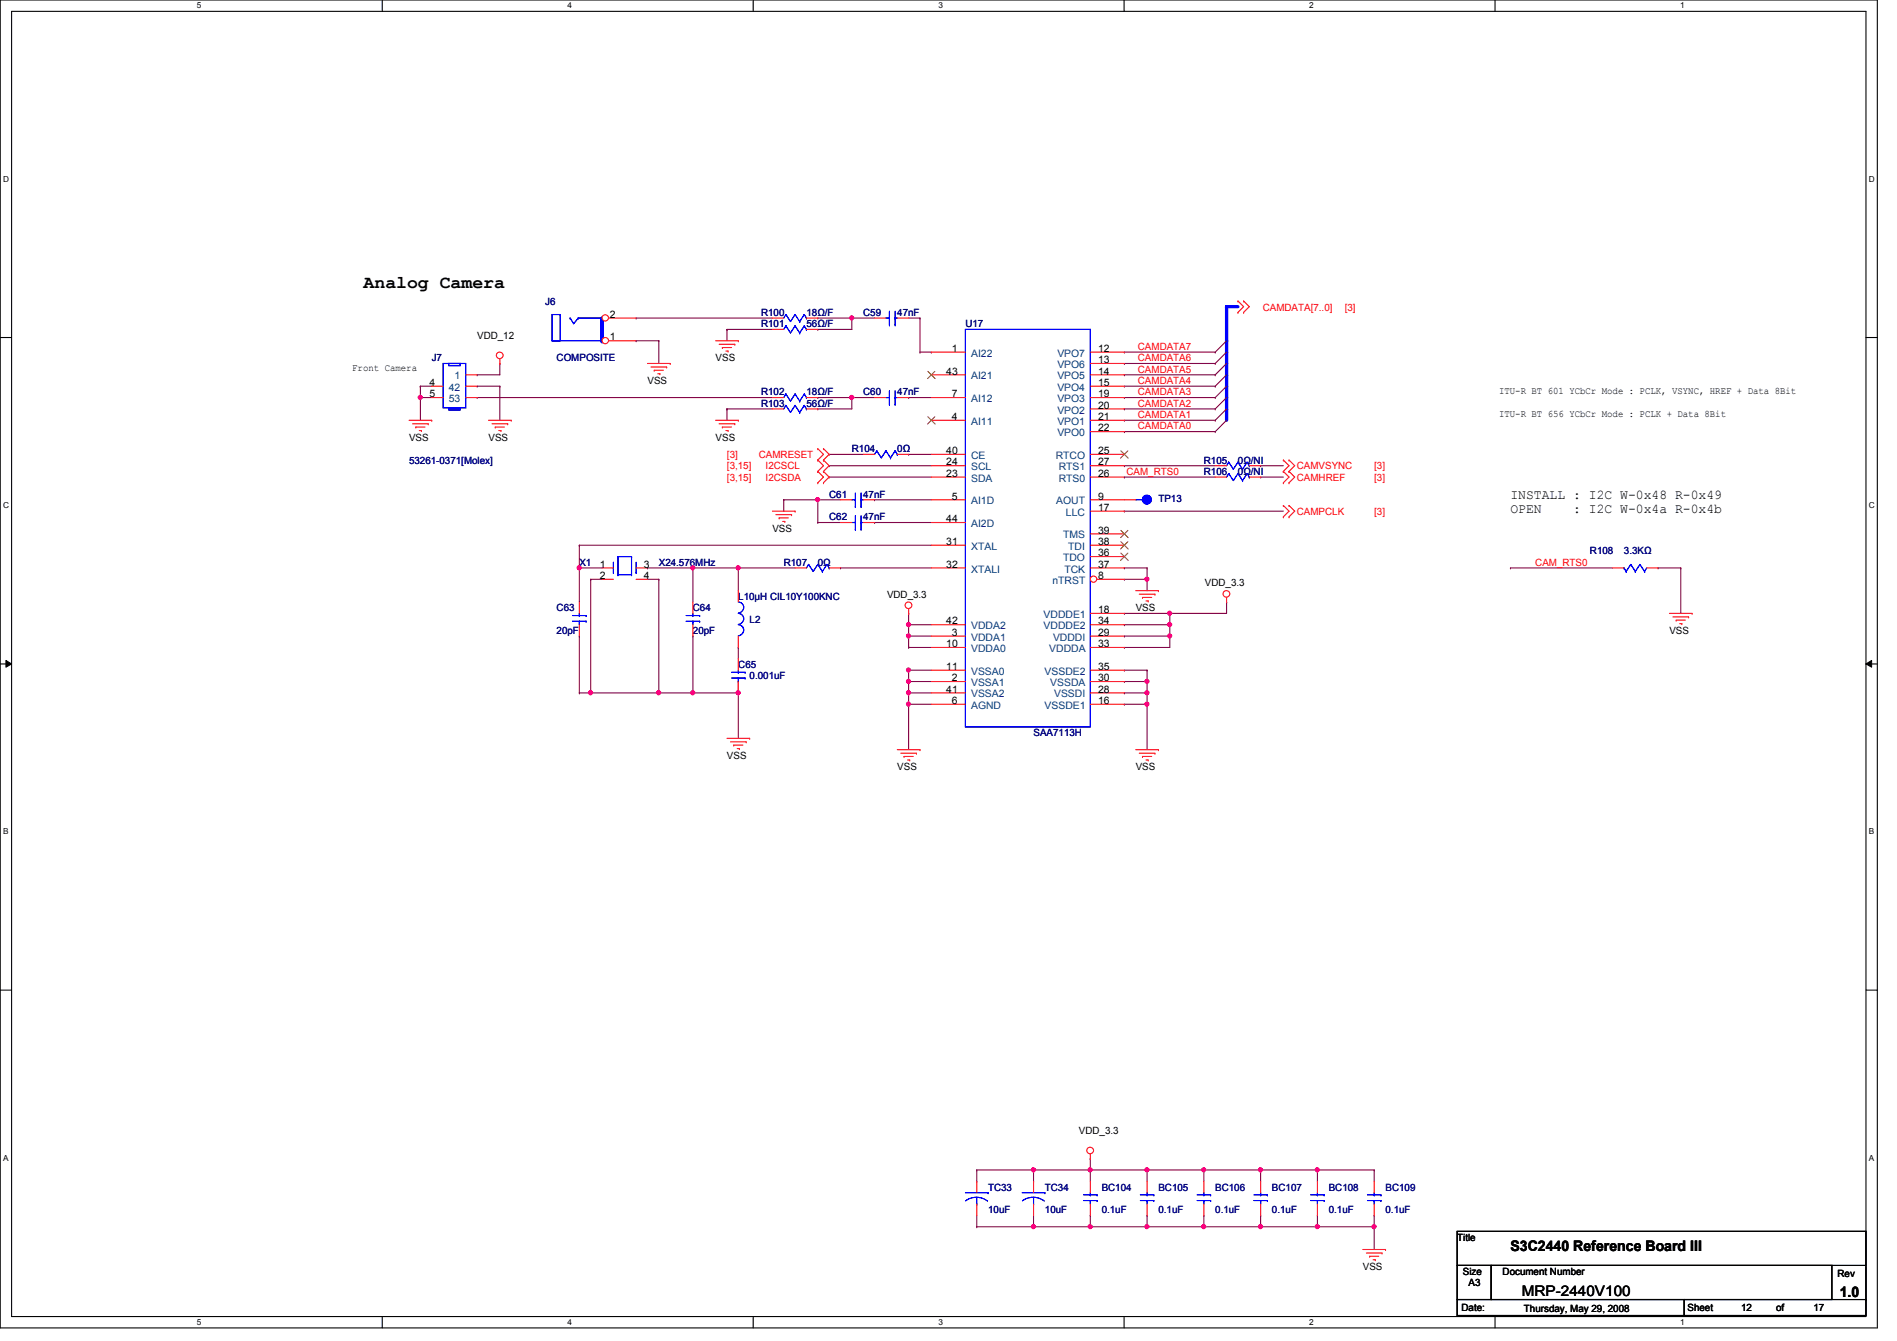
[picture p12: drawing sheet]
<svg xmlns="http://www.w3.org/2000/svg" width="297mm" height="210mm" viewBox="0 0 297 210" stroke-linecap="round" stroke-linejoin="round" font-family="sans-serif">
<path d="M0 0h294v207.9h-294zM1.8 1.8h290.4v204.3h-290.4z" fill="none" stroke="#000" stroke-width=".17"/>
<g fill="#fff">
<path d="M30.8 .2h.7v1.4h-.7z"/>
<path d="M30.8 206.2h.7v1.4h-.7z"/>
</g>
<path d="M59.9 0v1.8M59.9 206.1v1.8" fill="none" stroke="#000" stroke-width=".17"/>
<g fill="#fff">
<path d="M88.9 .2h.6v1.4h-.6z"/>
<path d="M88.9 206.2h.6v1.4h-.6z"/>
</g>
<path d="M117.9 0v1.8M117.9 206.1v1.8" fill="none" stroke="#000" stroke-width=".17"/>
<g fill="#fff">
<path d="M146.9 .2h.7v1.4h-.7z"/>
<path d="M146.9 206.2h.7v1.4h-.7z"/>
</g>
<path d="M176 0v1.8M176 206.1v1.8" fill="none" stroke="#000" stroke-width=".17"/>
<g fill="#fff">
<path d="M205 .2h.7v1.4h-.7z"/>
<path d="M205 206.2h.7v1.4h-.7z"/>
</g>
<path d="M234.1 0v1.8M234.1 206.1v1.8" fill="none" stroke="#000" stroke-width=".17"/>
<g fill="#fff">
<path d="M263.1 .2h.7v1.4h-.7z"/>
<path d="M263.1 206.2h.7v1.4h-.7z"/>
<path d="M.5 27.3h.9v1.4h-.9z"/>
<path d="M292.6 27.3h.9v1.4h-.9z"/>
<path d="M.5 78.4h.9v1.4h-.9z"/>
<path d="M292.6 78.4h.9v1.4h-.9z"/>
</g>
<path d="M0 52.8h1.8M292.2 52.8h1.8" fill="none" stroke="#000" stroke-width=".17"/>
<g fill="#fff">
<path d="M.5 129.5h.8v1.4h-.8z"/>
<path d="M292.6 129.5h.8v1.4h-.8z"/>
</g>
<path d="M0 103.9h1.8M292.2 103.9h1.8" fill="none" stroke="#000" stroke-width=".17"/>
<path d="M.9 103.4l.9 .5-.9 .5zM292.2 103.9l.9-.5v1z" fill="#000"/>
<path d="M.9 103.4l.9 .5-.9 .5zM292.2 103.9l.9-.5v1z" fill="none" stroke="#000" stroke-width=".16"/>
<g fill="#fff">
<path d="M.5 180.5h.8v1.4h-.8z"/>
<path d="M292.6 180.5h.8v1.4h-.8z"/>
</g>
<path d="M0 155h1.8M292.2 155h1.8" fill="none" stroke="#000" stroke-width=".17"/>
<path d="M170.7 181.4h.1M170.7 183.1h.1M170.7 181.4v1.7M170.7 183.1h8.9" fill="none" stroke="#800040" stroke-width=".17"/>
<circle cx="179.6" cy="183.1" r=".32" fill="#f0f"/>
<circle cx="179.6" cy="183.1" r=".32" fill="none" stroke="#f0f" stroke-width=".17"/>
<circle cx="170.7" cy="183.1" r=".32" fill="#f0f"/>
<circle cx="170.7" cy="183.1" r=".32" fill="none" stroke="#f0f" stroke-width=".17"/>
<path d="M170.7 183.1h.1M170.7 183.1v1.8M179.6 183.1h.1M179.6 183.1v1.8M188.5 183.1h.1M188.5 183.1h8.9" fill="none" stroke="#800040" stroke-width=".17"/>
<circle cx="188.5" cy="183.1" r=".32" fill="#f0f"/>
<circle cx="188.5" cy="183.1" r=".32" fill="none" stroke="#f0f" stroke-width=".17"/>
<path d="M188.5 183.1h.1M188.5 183.1v1.8M197.4 183.1h.1M197.4 183.1v1.8" fill="none" stroke="#800040" stroke-width=".17"/>
<circle cx="197.4" cy="183.1" r=".32" fill="#f0f"/>
<circle cx="197.4" cy="183.1" r=".32" fill="none" stroke="#f0f" stroke-width=".17"/>
<path d="M170.7 190.2h.1M170.7 192h.1M170.7 190.2v1.8M170.7 192h8.9M188.5 190.2h.1M188.5 192h.1M188.5 192h8.9M188.5 190.2v1.8" fill="none" stroke="#800040" stroke-width=".17"/>
<circle cx="197.4" cy="192" r=".32" fill="#f0f"/>
<circle cx="197.4" cy="192" r=".32" fill="none" stroke="#f0f" stroke-width=".17"/>
<circle cx="188.5" cy="192" r=".32" fill="#f0f"/>
<circle cx="188.5" cy="192" r=".32" fill="none" stroke="#f0f" stroke-width=".17"/>
<path d="M179.6 190.2h.1M179.6 190.2v1.8M206.3 183.1h.1M206.3 183.1h8.9M206.3 183.1v1.8" fill="none" stroke="#800040" stroke-width=".17"/>
<circle cx="206.3" cy="183.1" r=".32" fill="#f0f"/>
<circle cx="206.3" cy="183.1" r=".32" fill="none" stroke="#f0f" stroke-width=".17"/>
<path d="M206.3 190.2h.1M206.3 192h.1M206.3 190.2v1.8M206.3 192h8.9" fill="none" stroke="#800040" stroke-width=".17"/>
<circle cx="215.2" cy="192" r=".32" fill="#f0f"/>
<circle cx="215.2" cy="192" r=".32" fill="none" stroke="#f0f" stroke-width=".17"/>
<path d="M179.6 183.1h.1M179.6 192h.1M179.6 183.1h8.9M179.6 192h8.9M197.4 190.2h.1M197.4 190.2v1.8M215.2 192h.1M215.2 183.1h.1M215.2 183.1v1.8M215.2 192v3.6" fill="none" stroke="#800040" stroke-width=".17"/>
<circle cx="179.6" cy="192" r=".32" fill="#f0f"/>
<circle cx="179.6" cy="192" r=".32" fill="none" stroke="#f0f" stroke-width=".17"/>
<path d="M197.4 183.1h.1M197.4 192h.1M197.4 183.1h8.9M197.4 192h8.9M215.2 190.2h.1M215.2 190.2v1.8" fill="none" stroke="#800040" stroke-width=".17"/>
<circle cx="206.3" cy="192" r=".32" fill="#f0f"/>
<circle cx="206.3" cy="192" r=".32" fill="none" stroke="#f0f" stroke-width=".17"/>
<path d="M128.1 78.2h.1M128.1 78.2h3.5M90.7 88.9h.1M90.7 88.9v5.3M179.6 110.2h.1M179.6 110.2v7.1" fill="none" stroke="#800040" stroke-width=".17"/>
<circle cx="179.6" cy="110.2" r=".32" fill="#f0f"/>
<circle cx="179.6" cy="110.2" r=".32" fill="none" stroke="#f0f" stroke-width=".17"/>
<g fill="none" stroke="#800040" stroke-width=".17">
<path d="M176.1 72.9h.1M176.1 74.7h.1M176.1 72.9h14.2M176.1 74.7h14.2M197.4 72.9h.1M197.4 74.7h.1M197.4 72.9h3.6M197.4 74.7h3.6M131.6 88.9h.1M131.6 88.9h14.2M176.1 80h.1M176.1 88.9h.1"/>
<path d="M176.1 90.7h.1M176.1 88.9h3.5M176.1 80h24.9M176.1 90.7h3.5M179.6 90.7h.1M179.6 90.7v1.8M236.5 88.9h.1M236.5 88.9h16M259.6 88.9h.1M259.6 88.9h3.6M263.2 88.9h.1M263.2 88.9v7.1"/>
<path d="M115.6 101.3h.1M115.6 101.3v1.8"/>
</g>
<circle cx="179.6" cy="90.7" r=".32" fill="#f0f"/>
<circle cx="179.6" cy="90.7" r=".32" fill="none" stroke="#f0f" stroke-width=".17"/>
<path d="M176.1 104.9h.1M176.1 106.7h.1M176.1 104.9h3.5M176.1 106.7h3.5M179.6 104.9h.1M179.6 106.7h.1M179.6 104.9v3.6" fill="none" stroke="#800040" stroke-width=".17"/>
<circle cx="179.6" cy="106.7" r=".32" fill="#f0f"/>
<circle cx="179.6" cy="106.7" r=".32" fill="none" stroke="#f0f" stroke-width=".17"/>
<g fill="none" stroke="#800040" stroke-width=".17">
<path d="M183.2 96h.1M183.2 96h8.9M142.3 104.9h.1M142.3 106.7h.1M142.3 108.5h.1M142.3 110.2h.1M142.3 108.5h3.5M142.3 110.2h3.5M142.3 104.9h3.5M142.3 106.7h3.5M176.1 108.5h.1M176.1 110.2h.1"/>
<path d="M176.1 108.5h3.5M176.1 110.2h3.5"/>
</g>
<circle cx="183.1" cy="96" r=".32" fill="#f0f"/>
<circle cx="183.1" cy="96" r=".32" fill="none" stroke="#f0f" stroke-width=".17"/>
<path d="M176.1 97.8h.1M176.1 97.8h7.1" fill="none" stroke="#800040" stroke-width=".17"/>
<circle cx="183.1" cy="97.8" r=".32" fill="#f0f"/>
<circle cx="183.1" cy="97.8" r=".32" fill="none" stroke="#f0f" stroke-width=".17"/>
<path d="M176.1 99.6h.1M176.1 99.6h7.1" fill="none" stroke="#800040" stroke-width=".17"/>
<circle cx="183.1" cy="99.5" r=".32" fill="#f0f"/>
<circle cx="183.1" cy="99.5" r=".32" fill="none" stroke="#f0f" stroke-width=".17"/>
<g fill="none" stroke="#800040" stroke-width=".17">
<path d="M128.1 64h.1M133.4 62.2h.1M133.4 62.2v1.8h-5.3M133.4 62.2h3.5M142.3 99.6h.1M142.3 99.6h3.5M183.2 99.6h.1M183.2 99.6v1.7h-7.1M192.1 94.2h.1M192.1 94.2v1.8M142.3 101.3h.1M142.3 101.3h3.5"/>
<path d="M176.1 101.3h.1"/>
</g>
<circle cx="133.4" cy="62.2" r=".32" fill="#f0f"/>
<circle cx="133.4" cy="62.2" r=".32" fill="none" stroke="#f0f" stroke-width=".17"/>
<path d="M74.7 62.2h.1M74.7 62.2h46.2M113.8 64h.1M113.8 64h7.1M142.3 62.2h.1M142.3 62.2h3.5M142.3 97.8h.1M142.3 97.8h3.5" fill="none" stroke="#800040" stroke-width=".17"/>
<circle cx="142.3" cy="97.8" r=".32" fill="#f0f"/>
<circle cx="142.3" cy="97.8" r=".32" fill="none" stroke="#f0f" stroke-width=".17"/>
<path d="M142.3 110.2h.1M142.3 110.2v7.1" fill="none" stroke="#800040" stroke-width=".17"/>
<circle cx="142.3" cy="110.2" r=".32" fill="#f0f"/>
<circle cx="142.3" cy="110.2" r=".32" fill="none" stroke="#f0f" stroke-width=".17"/>
<g fill="none" stroke="#800040" stroke-width=".17">
<path d="M128.1 78.2h.1M128.1 78.2v3.6M129.8 71.1h.1M129.8 72.9h.1M129.8 74.7h.1M129.8 71.1h5.4M129.8 72.9h16M129.8 74.7h16M136.9 78.2h.1M136.9 78.2h8.9M142.3 71.1h.1M142.3 71.1h3.5"/>
<path d="M136.9 81.8h.1M136.9 81.8h8.9"/>
</g>
<circle cx="128" cy="78.2" r=".32" fill="#f0f"/>
<circle cx="128" cy="78.2" r=".32" fill="none" stroke="#f0f" stroke-width=".17"/>
<path d="M122.7 78.2h.1M122.7 78.2v1.8M128.1 81.8h.1M128.1 81.8h3.5M108.5 108.5h.1M108.5 108.5h7.1M115.6 108.5h.1M115.6 108.5v7.1" fill="none" stroke="#800040" stroke-width=".17"/>
<circle cx="115.6" cy="108.4" r=".32" fill="#f0f"/>
<circle cx="115.6" cy="108.4" r=".32" fill="none" stroke="#f0f" stroke-width=".17"/>
<path d="M108.5 99.6h.1M108.5 99.6v8.9" fill="none" stroke="#800040" stroke-width=".17"/>
<circle cx="108.5" cy="108.4" r=".32" fill="#f0f"/>
<circle cx="108.5" cy="108.4" r=".32" fill="none" stroke="#f0f" stroke-width=".17"/>
<path d="M90.7 99.6h.1M90.7 88.9h.1M90.7 99.6v8.9M90.7 88.9h3.6" fill="none" stroke="#800040" stroke-width=".17"/>
<circle cx="90.7" cy="88.9" r=".32" fill="#f0f"/>
<circle cx="90.7" cy="88.9" r=".32" fill="none" stroke="#f0f" stroke-width=".17"/>
<path d="M108.5 88.9h.1M108.5 88.9v5.3M115.6 88.9h.1M115.6 88.9v3.6M115.6 88.9h8.9" fill="none" stroke="#800040" stroke-width=".17"/>
<circle cx="115.6" cy="88.9" r=".32" fill="#f0f"/>
<circle cx="115.6" cy="88.9" r=".32" fill="none" stroke="#f0f" stroke-width=".17"/>
<path d="M90.7 85.3h.1M90.7 85.3h55.1" fill="none" stroke="#800040" stroke-width=".17"/>
<path d="M192.1 64v1.8" fill="none" stroke="#00f" stroke-width=".51"/>
<circle cx="192.1" cy="64" r=".25" fill="#00f"/>
<path d="M192.1 60.5v1.7" fill="none" stroke="#00f" stroke-width=".51"/>
<circle cx="192.1" cy="60.5" r=".25" fill="#00f"/>
<path d="M192.1 48h1.7" fill="none" stroke="#00f" stroke-width=".51"/>
<circle cx="192.1" cy="48" r=".25" fill="#00f"/>
<g fill="none" stroke="#800040" stroke-width=".17">
<path d="M176.1 55.1h.1M176.1 56.9h.1M176.1 58.7h.1M176.1 55.1h14.2M176.1 56.9h14.2M176.1 58.7h14.2M176.1 60.5h.1M176.1 62.2h.1M176.1 64h.1M176.1 65.8h.1M176.1 67.6h.1M176.1 60.5h14.2"/>
<path d="M176.1 62.2h14.2M176.1 64h14.2M176.1 65.8h14.2M176.1 67.6h14.2M142.3 99.6h.1M142.3 99.6v1.7"/>
</g>
<circle cx="142.3" cy="99.5" r=".32" fill="#f0f"/>
<circle cx="142.3" cy="99.5" r=".32" fill="none" stroke="#f0f" stroke-width=".17"/>
<path d="M161.8 183.1h.1M161.8 184.9h.1M161.8 183.1h8.9M161.8 183.1v1.8" fill="none" stroke="#800040" stroke-width=".17"/>
<circle cx="161.8" cy="183.1" r=".32" fill="#f0f"/>
<circle cx="161.8" cy="183.1" r=".32" fill="none" stroke="#f0f" stroke-width=".17"/>
<path d="M161.8 192h.1M161.8 190.2v1.8M161.8 192h8.9M170.7 192h.1" fill="none" stroke="#800040" stroke-width=".17"/>
<circle cx="170.7" cy="192" r=".32" fill="#f0f"/>
<circle cx="170.7" cy="192" r=".32" fill="none" stroke="#f0f" stroke-width=".17"/>
<path d="M152.9 183.1h.1M152.9 184.9h.1M152.9 192h.1M152.9 183.1h8.9M152.9 183.1v1.8M152.9 190.2v1.8M152.9 192h8.9M161.8 192h.1" fill="none" stroke="#800040" stroke-width=".17"/>
<circle cx="161.8" cy="192" r=".32" fill="#f0f"/>
<circle cx="161.8" cy="192" r=".32" fill="none" stroke="#f0f" stroke-width=".17"/>
<path d="M113.8 64h.1M113.8 64v1.8M108.5 88.9h.1M108.5 88.9h7.1" fill="none" stroke="#800040" stroke-width=".17"/>
<circle cx="108.5" cy="88.9" r=".32" fill="#f0f"/>
<circle cx="108.5" cy="88.9" r=".32" fill="none" stroke="#f0f" stroke-width=".17"/>
<path d="M90.7 85.3h.1M90.7 85.3v3.6M101.4 88.9h.1M101.4 88.9h7.1M142.3 96h.1M142.3 97.8h.1M142.3 96v3.6M183.2 97.8h.1M183.2 97.8v1.8M179.6 108.5h.1M179.6 108.5v1.7" fill="none" stroke="#800040" stroke-width=".17"/>
<circle cx="179.6" cy="108.4" r=".32" fill="#f0f"/>
<circle cx="179.6" cy="108.4" r=".32" fill="none" stroke="#f0f" stroke-width=".17"/>
<g fill="none" stroke="#800040" stroke-width=".17">
<path d="M122.7 78.2h.1M122.7 78.2h5.4M128.1 62.2h.1M128.1 62.2h5.3M176.1 96h.1M176.1 96h7.1M179.6 88.9h.1M179.6 88.9v1.8M183.2 96h.1M183.2 96v1.8M115.6 106.7h.1M115.6 106.7v1.8"/>
<path d="M142.3 108.5h.1M142.3 108.5v1.7"/>
</g>
<circle cx="142.3" cy="108.4" r=".32" fill="#f0f"/>
<circle cx="142.3" cy="108.4" r=".32" fill="none" stroke="#f0f" stroke-width=".17"/>
<path d="M142.3 106.7h.1M142.3 106.7v1.8" fill="none" stroke="#800040" stroke-width=".17"/>
<circle cx="142.3" cy="106.7" r=".32" fill="#f0f"/>
<circle cx="142.3" cy="106.7" r=".32" fill="none" stroke="#f0f" stroke-width=".17"/>
<path d="M142.3 104.9h.1M142.3 104.9v1.8" fill="none" stroke="#800040" stroke-width=".17"/>
<circle cx="142.3" cy="104.9" r=".32" fill="#f0f"/>
<circle cx="142.3" cy="104.9" r=".32" fill="none" stroke="#f0f" stroke-width=".17"/>
<path d="M74.7 58.7h.1M78.3 56.9h.1M78.3 56.9v1.8h-3.6M65.8 60.5h.1M65.8 62.2h.1M65.8 60.5h1.8M65.8 62.2v3.6M74.7 60.5h.1M74.7 60.5h3.6M103.2 108.5h.1M103.2 108.5h5.3" fill="none" stroke="#800040" stroke-width=".17"/>
<circle cx="65.8" cy="62.2" r=".32" fill="#f0f"/>
<circle cx="65.8" cy="62.2" r=".32" fill="none" stroke="#f0f" stroke-width=".17"/>
<g fill="none" stroke="#800040" stroke-width=".17">
<path d="M99.6 53.3h.1M99.6 53.3h3.6M103.2 53.3h.1M103.2 53.3v3.6M113.8 51.6h.1M113.8 51.6v1.7M128.1 51.6h.1M133.4 49.8h.1M133.4 49.8v1.8h-5.3M133.4 49.8h3.5M65.8 62.2h.1M65.8 60.5h.1"/>
<path d="M65.8 62.2h1.8M65.8 60.5v1.7M78.3 60.5h.1M78.3 60.5v5.3"/>
</g>
<circle cx="133.4" cy="49.8" r=".32" fill="#f0f"/>
<circle cx="133.4" cy="49.8" r=".32" fill="none" stroke="#f0f" stroke-width=".17"/>
<g fill="none" stroke="#800040" stroke-width=".17">
<path d="M99.6 49.8h.1M99.6 49.8h21.3M113.8 51.6h.1M113.8 51.6h7.1M128.1 49.8h.1M128.1 49.8h5.3M142.3 49.8h1.8M144.1 49.8h.1M144.1 55.1h.1M144.1 49.8v5.3M144.1 55.1h1.7M145.8 55.1h.1"/>
<path d="M101.4 90.7h1.8M103.2 90.7h.1M103.2 90.7v17.8M103.2 108.5h.1"/>
</g>
<circle cx="103.1" cy="108.4" r=".32" fill="#f0f"/>
<circle cx="103.1" cy="108.4" r=".32" fill="none" stroke="#f0f" stroke-width=".17"/>
<path d="M92.5 90.7h.1M92.5 90.7h1.8M92.5 90.7v17.8M92.5 108.5h.1M92.5 108.5h10.7" fill="none" stroke="#800040" stroke-width=".17"/>
<circle cx="92.5" cy="108.4" r=".32" fill="#f0f"/>
<circle cx="92.5" cy="108.4" r=".32" fill="none" stroke="#f0f" stroke-width=".17"/>
<path d="M90.7 108.5h.1M90.7 108.5h1.8" fill="none" stroke="#800040" stroke-width=".17"/>
<path d="M192.1 48v5.3" fill="none" stroke="#00f" stroke-width=".51"/>
<circle cx="192.1" cy="48" r=".25" fill="#00f"/>
<path d="M192.1 55.1v1.8" fill="none" stroke="#00f" stroke-width=".51"/>
<circle cx="192.1" cy="55.1" r=".25" fill="#00f"/>
<path d="M192.1 53.3v1.8" fill="none" stroke="#00f" stroke-width=".51"/>
<circle cx="192.1" cy="53.3" r=".25" fill="#00f"/>
<path d="M192.1 58.7v1.8" fill="none" stroke="#00f" stroke-width=".51"/>
<circle cx="192.1" cy="58.7" r=".25" fill="#00f"/>
<path d="M192.1 56.9v1.8" fill="none" stroke="#00f" stroke-width=".51"/>
<circle cx="192.1" cy="56.9" r=".25" fill="#00f"/>
<path d="M192.1 62.2v1.8" fill="none" stroke="#00f" stroke-width=".51"/>
<circle cx="192.1" cy="62.2" r=".25" fill="#00f"/>
<g fill="none" stroke="#f00" stroke-width=".17">
<path d="M78.3 56.9h.1M78.3 56.2v.7M101.4 56.9h3.5M101.9 57.4h2.5M102.4 58h.1M102.4 58h1.5M103 58.5h.3M103.3 58.5h.1M104.4 57.4h.1M104.9 56.9h.1M112.1 53.3h3.5M112.6 53.9h2.5"/>
<path d="M113.1 54.4h.1M113.1 54.4h1.4M113.7 54.9h.3M114 54.9h.1M115.1 53.9h.1M115.6 53.3h.1M145.8 58.7h5.4M145.8 55.1h5.4M170.7 56.9h5.4M170.7 58.7h5.4M170.7 55.1h5.4M193.8 47.1h.1"/>
<path d="M193.8 48.9h.1M193.8 47.1l.9 .9-.9 .9M194.7 47.1h.1M194.7 48.9h.1M194.7 47.1l.9 .9-.9 .9M64 65.8h3.6M64.6 66.3h2.5M65.1 66.8h.1M65.1 66.8h1.4M65.7 67.4h.3M66 67.4h.1M67.1 66.3h.1"/>
<path d="M67.6 65.8h.1M76.5 65.8h3.5M77 66.3h2.5M77.6 66.8h.1M77.6 66.8h1.4M78.1 67.4h.3M78.4 67.4h.1M79.5 66.3h.1M80 65.8h.1M112.1 65.8h3.5M112.6 66.3h2.5M113.1 66.8h.1"/>
<path d="M113.1 66.8h1.4M113.7 67.4h.3M114 67.4h.1M115.1 66.3h.1M115.6 65.8h.1M128.1 72h.1M128.1 70.2h.1M128.1 73.8h.1M128.1 75.6h.1M128.1 70.2l.8 .9-.8 .9M128.1 72l.8 .9-.8 .9M128.1 73.8l.8 .9-.8 .9"/>
<path d="M128.9 70.2h.1M128.9 72h.1M128.9 73.8h.1M128.9 75.6h.1M128.9 70.2l.9 .9-.9 .9M128.9 72l.9 .9-.9 .9M128.9 73.8l.9 .9-.9 .9M145.8 65.8h5.4M145.8 62.2h5.4M145.8 71.1h5.4M145.8 72.9h5.4M145.8 74.7h5.4"/>
<path d="M145.8 78.2h5.4M170.7 65.8h5.4M170.7 62.2h5.4M170.7 71.1h5.4M170.7 72.9h5.4M170.7 74.7h5.4M170.7 78.2h5.4M170.7 67.6h5.4M170.7 64h5.4M170.7 60.5h5.4M201 72h.1M201 73.8h.1"/>
<path d="M201 75.6h.1M201 79.1h.1M201 72l.8 .9-.8 .9M201 73.8l.8 .9-.8 .9M201 79.1l.8 .9-.8 .9M201.8 72h.1M201.8 73.8h.1M201.8 75.6h.1M201.8 79.1h.1M201.8 72l.9 .9-.9 .9M201.8 73.8l.9 .9-.9 .9M201.8 79.1l.9 .9-.9 .9"/>
<path d="M120.9 80h3.6M121.5 80.6h2.4M122 81.1h.1M122 81.1h1.4M122.6 81.6h.3M122.9 81.6h.1M123.9 80.6h.1M124.5 80h.1M142.3 96h.1M142.3 95.3v.7M145.8 81.8h5.4M145.8 85.3h5.4"/>
<path d="M145.8 88.9h5.4M145.8 99.6h5.4M145.8 97.8h5.4M170.7 80h5.4M170.7 96h5.4M170.7 88.9h5.4M170.7 99.6h5.4M170.7 97.8h5.4M177.8 92.5h3.6M178.4 93h2.4M178.9 93.5h.1M178.9 93.5h1.4"/>
<path d="M179.4 94.1h.4M179.8 94.1h.1M180.8 93h.1M181.4 92.5h.1M192.1 94.2h.1M192.1 93.5v.7M201 80.9h.1M201.8 80.9h.1M261.4 96h3.6M262 96.6h2.4M262.5 97.1h.1M262.5 97.1h1.4"/>
<path d="M263 97.6h.4M263.4 97.6h.1M264.4 96.6h.1M265 96h.1M113.8 115.6h3.6M114.4 116.1h2.4M114.9 116.6h.1M114.9 116.6h1.4M115.4 117.2h.4M115.6 103.1v1.8M115.6 106.7v1.8M115.8 117.2h.1"/>
<path d="M116.8 116.1h.1M117.4 115.6h.1M140.5 117.3h3.6M141.1 117.9h2.4M141.6 118.4h.1M141.6 118.4h1.4M142.1 119h.3M142.4 119h.1M143.5 117.9h.1M144.1 117.3h.1M145.8 104.9h5.4M145.8 106.7h5.4"/>
<path d="M145.8 108.5h5.4M145.8 110.2h5.4M145.8 101.3h5.4M170.7 104.9h5.4M170.7 106.7h5.4M170.7 108.5h5.4M170.7 110.2h5.4M170.7 101.3h5.4M177.8 117.3h3.6M178.4 117.9h2.4M178.9 118.4h.1M178.9 118.4h1.4"/>
<path d="M179.4 119h.4M179.8 119h.1M180.8 117.9h.1M181.4 117.3h.1M170.7 181.4h.1M170.7 180.6v.8M179.6 184.9v1.8M179.6 188.5v1.7M197.4 184.9v1.8M197.4 188.5v1.7M206.3 184.9v1.8M206.3 188.5v1.7"/>
<path d="M213.4 195.6h3.6M213.9 196.1h2.5M214.5 196.6h.1M214.5 196.6h1.4M215 197.2h.3M215.3 197.2h.1M216.4 196.1h.1M217 195.6h.1"/>
<circle cx="78.3" cy="55.6" r=".52"/>
<circle cx="142.3" cy="94.7" r=".52"/>
<circle cx="192" cy="93" r=".52"/>
<circle cx="170.7" cy="180.1" r=".52"/>
</g>
<g fill="none" stroke="#800040" stroke-width=".17">
<path d="M190.3 55.1h.1M190.3 56.9h.1M190.3 58.7h.1M192.1 53.3l-1.8 1.8M192.1 55.1l-1.8 1.8M192.1 56.9l-1.8 1.8M192.1 58.7l-1.8 1.8M190.3 60.5h.1M190.3 62.2h.1M190.3 64h.1M190.3 65.8h.1M190.3 67.6h.1"/>
<path d="M192.1 60.5l-1.8 1.7M192.1 62.2l-1.8 1.8M192.1 64l-1.8 1.8M192.1 65.8l-1.8 1.8"/>
</g>
<path d="M228.2 192.7h64v5.4h-64zM228.2 198.1h5.3v5.3h-5.3zM233.5 198.1h53.3v5.3h-53.3zM292.2 198.2v5.2M228.2 203.4h35.5v2.5h-35.5zM263.7 203.4h28.5v2.5h-28.5zM292.2 203.4h.1" fill="none" stroke="#000" stroke-width=".17"/>
<g fill="none" stroke="#00f" stroke-width=".17">
<path d="M151.2 51.6h19.5v62.2h-19.5zM114.5 105.2h2.2M114.5 106.1h2.2M115.6 105.2h.1M115.6 106.1h.1M115.6 104.9v.3M115.6 106.1v.6M116.7 105.2h.1M116.7 106.1h.1M178.6 187h2.1M178.6 187.9h2.1M179.6 187h.1"/>
<path d="M179.6 187.9h.1M179.6 186.7v.3M179.6 187.9v.6M180.7 187h.1M180.7 187.9h.1M196.3 187h2.2M196.3 187.9h2.2M197.4 187h.1M197.4 187.9h.1M197.4 186.7v.3M197.4 187.9v.6M198.5 187h.1"/>
<path d="M198.5 187.9h.1M205.2 187h2.1M205.2 187.9h2.1M206.3 187h.1M206.3 187.9h.1M206.3 186.7v.3M206.3 187.9v.6M207.3 187h.1M207.3 187.9h.1"/>
</g>
<path d="M145.3 58.1l1.1 1.2M146.4 58.1l-1.2 1.2M145.3 65.2l1.1 1.2M146.4 65.2l-1.2 1.2M175.5 70.6l1.2 1.1M176.6 70.6l-1.1 1.1" fill="none" stroke="#804000" stroke-width=".16"/>
<circle cx="171.2" cy="90.7" r=".5" fill="#fff"/>
<g fill="none" stroke="#f00" stroke-width=".17">
<path d="M120.9 51.6h1.8M126.3 51.6h1.8M131.6 78.2h1.8M135.2 78.2h1.7M115.6 92.5v1.7M115.6 99.6v1.7M170.7 83.6h5.4M170.7 85.3h5.4M170.7 87.1h5.4M171.8 90.7h4.3M188.5 184.9v1.8M188.5 188.5v1.7"/>
<path d="M215.2 184.9v1.8M215.2 188.5v1.7"/>
<circle cx="171.2" cy="90.7" r=".5"/>
</g>
<path d="M175.5 83l1.2 1.2M175.5 84.8l1.2 1.1M175.5 86.6l1.2 1.1M176.6 83l-1.1 1.2M176.6 84.8l-1.1 1.1M176.6 86.6l-1.1 1.1" fill="none" stroke="#804000" stroke-width=".16"/>
<g fill="none" stroke="#00f" stroke-width=".17">
<path d="M86.4 49.2h1.3v4.1h-1.3zM86.4 53.3h7.9M90.5 49.8h3.8M94.3 53.3h.1M94.3 49.8h.1M123.1 51h.1M123.1 51l-.4 .6M123.1 51l.7 1.1 .7-1.1M124.5 51h.1M124.5 51l.7 1.1M125.2 52.1h.1M125.9 51h.1"/>
<path d="M125.9 51l-.7 1.1M125.9 51l.4 .6M126.3 51.6h.1M133.4 78.2h.5M133.9 78.2h.1M133.9 79.3h.1M133.9 77.2v2.1M134.8 78.2h.1M134.8 79.3h.1M134.8 78.2h.4M134.8 77.2v2.1M115.6 94.2a.87 .87 0 0 1 .9 .9 .87 .87 0 0 1-.9 .9"/>
<path d="M115.6 96a.87 .87 0 0 1 .9 .9 .87 .87 0 0 1-.9 .8M115.6 97.8a.87 .87 0 0 1 .9 .9 .87 .87 0 0 1-.9 .8M187.4 187h2.2M187.4 187.9h2.2M188.5 187h.1M188.5 187.9h.1M188.5 186.7v.3M188.5 187.9v.6M189.6 187h.1M189.6 187.9h.1M214.1 187h2.1M214.1 187.9h2.1"/>
<path d="M215.2 187h.1M215.2 187.9h.1M215.2 186.7v.3M215.2 187.9v.6M216.2 187h.1M216.2 187.9h.1"/>
</g>
<path d="M94.3 49.8v3.5" fill="none" stroke="#00f" stroke-width=".51"/>
<circle cx="94.3" cy="53.3" r=".25" fill="#00f"/>
<path d="M86.4 49.2h1.3v4.1h-1.3zM86.4 53.3h7.9M89.3 49.8h.1M89.3 49.8l.5 .9 .7-.9M90.5 49.8h.1M90.5 49.8h3.8M94.3 53.3h.1M94.3 49.8h.1" fill="none" stroke="#00f" stroke-width=".17"/>
<path d="M94.3 49.8v3.5" fill="none" stroke="#00f" stroke-width=".51"/>
<circle cx="94.3" cy="53.3" r=".25" fill="#00f"/>
<path d="M89.3 49.8h.1M89.3 49.8l.5 .9 .7-.9M90.5 49.8h.1" fill="none" stroke="#00f" stroke-width=".17"/>
<circle cx="94.8" cy="49.8" r=".5" fill="#fff"/>
<g fill="none" stroke="#f00" stroke-width=".17">
<path d="M95.3 49.8h4.3"/>
<circle cx="94.8" cy="49.8" r=".5"/>
</g>
<circle cx="94.8" cy="53.3" r=".5" fill="#fff"/>
<g fill="none" stroke="#f00" stroke-width=".17">
<path d="M95.3 53.3h4.3M120.9 49.8h1.8M126.3 49.8h1.8M136.9 49.8h1.8M140.5 49.8h1.8M120.9 64h1.8M120.9 62.2h1.8M126.3 64h1.8M126.3 62.2h1.8M135.2 71.1h1.7M140.5 71.1h1.8M190.3 72.9h1.8"/>
<path d="M190.3 74.7h1.8M195.6 72.9h1.8M195.6 74.7h1.8M90.7 94.2v1.8M90.7 97.8v1.8M94.3 88.9h1.7M94.3 90.7h1.7M99.6 88.9h1.8M99.6 90.7h1.8M124.5 88.9h1.8M129.8 88.9h1.8"/>
<circle cx="94.8" cy="53.3" r=".5"/>
</g>
<g fill="none" stroke="#00f" stroke-width=".17">
<path d="M123.1 49.2h.1M123.1 49.2l-.4 .6M123.1 49.2l.7 1.1 .7-1.1M124.5 49.2h.1M124.5 49.2l.7 1.1M125.2 50.3h.1M125.9 49.2h.1M125.9 49.2l-.7 1.1M125.9 49.2l.4 .6M126.3 49.8h.1M138.7 49.8h.6M139.3 49.8h.1"/>
<path d="M139.3 50.8h.1M139.3 48.7v2.1M140.2 49.8h.1M140.2 50.8h.1M140.2 49.8h.3M140.2 48.7v2.1M123.1 63.5h.1M123.1 61.7h.1M123.1 63.5l-.4 .5M123.1 63.5l.7 1.1 .7-1.1M123.1 61.7l-.4 .5M123.1 61.7l.7 1.1 .7-1.1"/>
<path d="M124.5 63.5h.1M124.5 61.7h.1M124.5 63.5l.7 1.1M124.5 61.7l.7 1.1M125.2 64.6h.1M125.2 62.8h.1M125.9 63.5h.1M125.9 61.7h.1M125.9 63.5l-.7 1.1M125.9 63.5l.4 .5M125.9 61.7l-.7 1.1M125.9 61.7l.4 .5"/>
<path d="M126.3 64h.1M126.3 62.2h.1M137.3 70.6h.1M137.3 70.6l-.4 .5M137.3 70.6l.7 1.1 .7-1.1M138.7 70.6h.1M138.7 70.6l.7 1.1M139.4 71.7h.1M140.2 70.6h.1M140.2 70.6l-.8 1.1M140.2 70.6l.3 .5M140.5 71.1h.1"/>
<path d="M192.4 72.3h.1M192.4 74.1h.1M192.4 72.3l-.3 .6M192.4 72.3l.7 1.1 .7-1.1M192.4 74.1l-.3 .6M192.4 74.1l.7 1.1 .7-1.1M193.8 72.3h.1M193.8 74.1h.1M193.8 72.3l.8 1.1M193.8 74.1l.8 1.1M194.6 73.4h.1M194.6 75.2h.1"/>
<path d="M195.3 72.3h.1M195.3 74.1h.1M195.3 72.3l-.7 1.1M195.3 72.3l.3 .6M195.3 74.1l-.7 1.1M195.3 74.1l.3 .6M195.6 72.9h.1M195.6 74.7h.1M89.7 96.3h2.1M89.7 97.2h2.1M90.7 96.3h.1M90.7 97.2h.1"/>
<path d="M90.7 96v.3M90.7 97.2v.6M91.8 96.3h.1M91.8 97.2h.1M96 89.6h.1M96 88v1.6M96.8 90h.1M96.8 87.1h.1M96.8 87.1v2.9M96.8 90h2.1M96.8 87.1h2.1M98.9 90h.1"/>
<path d="M98.9 87.1h.1M98.9 87.1v2.9M99.6 89.6h.1M99.6 88v1.6M126.6 88.3h.1M126.6 88.3l-.3 .6M126.6 88.3l.7 1.1 .8-1.1M128.1 88.3h.1M128.1 88.3l.7 1.1M128.8 89.4h.1M129.5 88.3h.1M129.5 88.3l-.7 1.1"/>
<path d="M129.5 88.3l.3 .6M129.8 88.9h.1"/>
</g>
<circle cx="179.6" cy="78.2" r=".7" fill="#00f"/>
<g fill="none" stroke="#00f" stroke-width=".17">
<path d="M177.8 78.2h1.1M178.9 78.2h.1"/>
<circle cx="179.6" cy="78.2" r=".7"/>
</g>
<circle cx="179.6" cy="78.2" r=".7" fill="#00f"/>
<g fill="none" stroke="#00f" stroke-width=".17">
<path d="M69.4 56.9h3.5v6.9h-3.5zM70.3 56.9h1.7v.3h-1.7zM70.3 63.8h1.7v.4h-1.7zM138.7 62.2h.6M139.3 62.2h.1M139.3 63.3h.1M139.3 61.2v2.1M140.2 62.2h.1M140.2 63.3h.1M140.2 62.2h.3M140.2 61.2v2.1M177.8 78.2h1.1"/>
<path d="M178.9 78.2h.1M107.4 96.3h2.2M107.4 97.2h2.2M108.5 96.3h.1M108.5 97.2h.1M108.5 96v.3M108.5 97.2v.6M109.6 96.3h.1M109.6 97.2h.1M133.4 81.8h.5M133.9 81.8h.1M133.9 82.8h.1"/>
<path d="M133.9 80.7v2.1M134.8 81.8h.1M134.8 82.8h.1M134.8 81.8h.4M134.8 80.7v2.1M254.3 88.9h.1M254.3 88.9l.3 .5M254.6 89.4h.1M255.4 88.3h.1M255.4 88.3l.7 1.1M255.4 88.3l-.8 1.1M256.1 89.4h.1"/>
<path d="M256.1 89.4l.7-1.1 .7 1.1M257.5 89.4h.1M257.8 88.9l-.3 .5M151.2 186.7h3.5M152.9 188.5h.1M152.9 187.4l.8 .1 .9 .5M152.9 187.4l-1.1 .2-.6 .4M152.9 187.4v1.1M154.7 186.7h.1M160.1 186.7h3.5M161.8 188.5h.1M161.8 187.4l.7 .1 1 .5"/>
<path d="M161.8 187.4l-1.1 .2-.6 .4M161.8 187.4v1.1M163.6 186.7h.1M169.7 187h2.1M169.7 187.9h2.1M170.7 187h.1M170.7 187.9h.1M170.7 186.7v.3M170.7 187.9v.6M171.8 187h.1M171.8 187.9h.1"/>
<circle cx="179.6" cy="78.2" r=".7"/>
</g>
<g fill="none" stroke="#f00" stroke-width=".17">
<path d="M72.9 58.7h1.8M67.6 62.2h1.8M67.6 60.5h1.8M72.9 62.2h1.8M72.9 60.5h1.8M136.9 62.2h1.8M140.5 62.2h1.8M176.1 78.2h1.7M108.5 94.2v1.8M108.5 97.8v1.8M131.6 81.8h1.8M135.2 81.8h1.7"/>
<path d="M252.5 88.9h1.8M257.8 88.9h1.8M152.9 184.9v1.8M152.9 188.5v1.7M161.8 184.9v1.8M161.8 188.5v1.7M170.7 184.9v1.8M170.7 188.5v1.7"/>
</g>
<circle cx="179.6" cy="183.1" r=".32" fill="#f0f"/>
<circle cx="179.6" cy="183.1" r=".32" fill="none" stroke="#f0f" stroke-width=".17"/>
<circle cx="170.7" cy="183.1" r=".32" fill="#f0f"/>
<circle cx="170.7" cy="183.1" r=".32" fill="none" stroke="#f0f" stroke-width=".17"/>
<circle cx="188.5" cy="183.1" r=".32" fill="#f0f"/>
<circle cx="188.5" cy="183.1" r=".32" fill="none" stroke="#f0f" stroke-width=".17"/>
<circle cx="197.4" cy="183.1" r=".32" fill="#f0f"/>
<circle cx="197.4" cy="183.1" r=".32" fill="none" stroke="#f0f" stroke-width=".17"/>
<circle cx="197.4" cy="192" r=".32" fill="#f0f"/>
<circle cx="197.4" cy="192" r=".32" fill="none" stroke="#f0f" stroke-width=".17"/>
<circle cx="188.5" cy="192" r=".32" fill="#f0f"/>
<circle cx="188.5" cy="192" r=".32" fill="none" stroke="#f0f" stroke-width=".17"/>
<circle cx="206.3" cy="183.1" r=".32" fill="#f0f"/>
<circle cx="206.3" cy="183.1" r=".32" fill="none" stroke="#f0f" stroke-width=".17"/>
<circle cx="215.2" cy="192" r=".32" fill="#f0f"/>
<circle cx="215.2" cy="192" r=".32" fill="none" stroke="#f0f" stroke-width=".17"/>
<circle cx="179.6" cy="192" r=".32" fill="#f0f"/>
<circle cx="179.6" cy="192" r=".32" fill="none" stroke="#f0f" stroke-width=".17"/>
<circle cx="206.3" cy="192" r=".32" fill="#f0f"/>
<circle cx="206.3" cy="192" r=".32" fill="none" stroke="#f0f" stroke-width=".17"/>
<circle cx="179.6" cy="110.2" r=".32" fill="#f0f"/>
<circle cx="179.6" cy="110.2" r=".32" fill="none" stroke="#f0f" stroke-width=".17"/>
<circle cx="179.6" cy="90.7" r=".32" fill="#f0f"/>
<circle cx="179.6" cy="90.7" r=".32" fill="none" stroke="#f0f" stroke-width=".17"/>
<circle cx="179.6" cy="106.7" r=".32" fill="#f0f"/>
<circle cx="179.6" cy="106.7" r=".32" fill="none" stroke="#f0f" stroke-width=".17"/>
<circle cx="183.1" cy="96" r=".32" fill="#f0f"/>
<circle cx="183.1" cy="96" r=".32" fill="none" stroke="#f0f" stroke-width=".17"/>
<circle cx="183.1" cy="97.8" r=".32" fill="#f0f"/>
<circle cx="183.1" cy="97.8" r=".32" fill="none" stroke="#f0f" stroke-width=".17"/>
<circle cx="183.1" cy="99.5" r=".32" fill="#f0f"/>
<circle cx="183.1" cy="99.5" r=".32" fill="none" stroke="#f0f" stroke-width=".17"/>
<circle cx="133.4" cy="62.2" r=".32" fill="#f0f"/>
<circle cx="133.4" cy="62.2" r=".32" fill="none" stroke="#f0f" stroke-width=".17"/>
<circle cx="142.3" cy="97.8" r=".32" fill="#f0f"/>
<circle cx="142.3" cy="97.8" r=".32" fill="none" stroke="#f0f" stroke-width=".17"/>
<circle cx="142.3" cy="110.2" r=".32" fill="#f0f"/>
<circle cx="142.3" cy="110.2" r=".32" fill="none" stroke="#f0f" stroke-width=".17"/>
<circle cx="128" cy="78.2" r=".32" fill="#f0f"/>
<circle cx="128" cy="78.2" r=".32" fill="none" stroke="#f0f" stroke-width=".17"/>
<circle cx="115.6" cy="108.4" r=".32" fill="#f0f"/>
<circle cx="115.6" cy="108.4" r=".32" fill="none" stroke="#f0f" stroke-width=".17"/>
<circle cx="108.5" cy="108.4" r=".32" fill="#f0f"/>
<circle cx="108.5" cy="108.4" r=".32" fill="none" stroke="#f0f" stroke-width=".17"/>
<circle cx="90.7" cy="88.9" r=".32" fill="#f0f"/>
<circle cx="90.7" cy="88.9" r=".32" fill="none" stroke="#f0f" stroke-width=".17"/>
<circle cx="115.6" cy="88.9" r=".32" fill="#f0f"/>
<circle cx="115.6" cy="88.9" r=".32" fill="none" stroke="#f0f" stroke-width=".17"/>
<circle cx="142.3" cy="99.5" r=".32" fill="#f0f"/>
<circle cx="142.3" cy="99.5" r=".32" fill="none" stroke="#f0f" stroke-width=".17"/>
<circle cx="161.8" cy="183.1" r=".32" fill="#f0f"/>
<circle cx="161.8" cy="183.1" r=".32" fill="none" stroke="#f0f" stroke-width=".17"/>
<circle cx="170.7" cy="192" r=".32" fill="#f0f"/>
<circle cx="170.7" cy="192" r=".32" fill="none" stroke="#f0f" stroke-width=".17"/>
<circle cx="161.8" cy="192" r=".32" fill="#f0f"/>
<circle cx="161.8" cy="192" r=".32" fill="none" stroke="#f0f" stroke-width=".17"/>
<circle cx="108.5" cy="88.9" r=".32" fill="#f0f"/>
<circle cx="108.5" cy="88.9" r=".32" fill="none" stroke="#f0f" stroke-width=".17"/>
<circle cx="179.6" cy="108.4" r=".32" fill="#f0f"/>
<circle cx="179.6" cy="108.4" r=".32" fill="none" stroke="#f0f" stroke-width=".17"/>
<circle cx="142.3" cy="108.4" r=".32" fill="#f0f"/>
<circle cx="142.3" cy="108.4" r=".32" fill="none" stroke="#f0f" stroke-width=".17"/>
<circle cx="142.3" cy="106.7" r=".32" fill="#f0f"/>
<circle cx="142.3" cy="106.7" r=".32" fill="none" stroke="#f0f" stroke-width=".17"/>
<circle cx="142.3" cy="104.9" r=".32" fill="#f0f"/>
<circle cx="142.3" cy="104.9" r=".32" fill="none" stroke="#f0f" stroke-width=".17"/>
<circle cx="65.8" cy="62.2" r=".32" fill="#f0f"/>
<circle cx="65.8" cy="62.2" r=".32" fill="none" stroke="#f0f" stroke-width=".17"/>
<circle cx="133.4" cy="49.8" r=".32" fill="#f0f"/>
<circle cx="133.4" cy="49.8" r=".32" fill="none" stroke="#f0f" stroke-width=".17"/>
<circle cx="103.1" cy="108.4" r=".32" fill="#f0f"/>
<circle cx="103.1" cy="108.4" r=".32" fill="none" stroke="#f0f" stroke-width=".17"/>
<circle cx="92.5" cy="108.4" r=".32" fill="#f0f"/>
<circle cx="92.5" cy="108.4" r=".32" fill="none" stroke="#f0f" stroke-width=".17"/>
<text font-size="2.8" x="56.9" y="45">Analog Camera</text>
<g font-size="2.3">
<text x="236.5" y="195.7">S3C2440 Reference Board III</text>
<text x="238.3" y="202.8">MRP-2440V100</text>
<text x="288.1" y="203">1.0</text>
</g>
<g font-size="2.1">
<text x="236.5" y="78.1">INSTALL : I2C W-0x48 R-0x49</text>
<text x="236.5" y="80.3">OPEN</text>
<text x="246.3" y="80.3">: I2C W-0x4a R-0x4b</text>
</g>
<g font-size="1.6" fill="#000080">
<text x="85.4" y="47.7">J6</text>
<text x="119.2" y="51.2">R101</text>
<text x="119.2" y="49.4">R100</text>
<text x="126.3" y="51.2">56Ω/F</text>
<text x="126.3" y="49.4">18Ω/F</text>
<text x="135.2" y="49.4">C59</text>
<text x="140.5" y="49.4">47nF</text>
<text x="151.2" y="51.2">U17</text>
<text x="67.6" y="56.6">J7</text>
<text x="87.2" y="56.6">COMPOSITE</text>
<text x="119.2" y="63.7">R103</text>
<text x="119.2" y="61.9">R102</text>
<text x="126.3" y="63.7">56Ω/F</text>
<text x="126.3" y="61.9">18Ω/F</text>
<text x="135.2" y="61.9">C60</text>
<text x="140.5" y="61.9">47nF</text>
<text x="133.4" y="70.8">R104</text>
<text x="140.5" y="70.8">0Ω</text>
<text x="64" y="72.6">53261-0371[Molex]</text>
<text x="129.8" y="77.9">C61</text>
<text x="135.2" y="77.9">47nF</text>
<text x="188.5" y="72.6">R105</text>
<text x="188.5" y="74.3">R106</text>
<text x="193.8" y="72.6">0Ω/NI</text>
<text x="193.8" y="74.3">0Ω/NI</text>
<text x="129.8" y="81.4">C62</text>
<text x="135.2" y="81.4">47nF</text>
<text x="181.4" y="78.6">TP13</text>
<text x="90.7" y="88.6">X1</text>
<text x="103.2" y="88.6">X24.576MHz</text>
<text x="122.7" y="88.6">R107</text>
<text x="128.1" y="88.6">0Ω</text>
<text x="249" y="86.8">R108</text>
<text x="254.3" y="86.8">3.3KΩ</text>
<text x="87.2" y="95.7">C63</text>
<text x="108.5" y="95.7">C64</text>
<text x="115.6" y="93.9">L10µH CIL10Y100KNC</text>
<text x="87.2" y="99.2">20pF</text>
<text x="108.5" y="99.2">20pF</text>
<text x="117.4" y="97.5">L2</text>
<text x="115.6" y="104.6">C65</text>
<text x="117.4" y="106.3">0.001uF</text>
<text x="161.8" y="115.2">SAA7113H</text>
<text x="154.7" y="186.4">TC33</text>
<text x="154.7" y="189.9">10uF</text>
<text x="163.6" y="186.4">TC34</text>
<text x="163.6" y="189.9">10uF</text>
<text x="172.5" y="186.4">BC104</text>
<text x="172.5" y="189.9">0.1uF</text>
<text x="181.4" y="186.4">BC105</text>
<text x="181.4" y="189.9">0.1uF</text>
<text x="190.3" y="186.4">BC106</text>
<text x="190.3" y="189.9">0.1uF</text>
<text x="199.2" y="186.4">BC107</text>
<text x="199.2" y="189.9">0.1uF</text>
<text x="208.1" y="186.4">BC108</text>
<text x="208.1" y="189.9">0.1uF</text>
<text x="217" y="186.4">BC109</text>
<text x="217" y="189.9">0.1uF</text>
</g>
<g font-size="1.6">
<text x="74.7" y="53">VDD_12</text>
<text x="95.5" y="49.7">2</text>
<text x="95.5" y="53.3">1</text>
<text x="55.2" y="58.1">Front Camera</text>
<text x="112.1" y="56.6">VSS</text>
<text x="148.2" y="58.6">43</text>
<text x="149.1" y="55.1">1</text>
<text x="172" y="58.6">14</text>
<text x="172" y="56.9">13</text>
<text x="172" y="55.1">12</text>
<text x="67.3" y="60.4">4</text>
<text x="67.3" y="62.2">5</text>
<text x="101.4" y="60.1">VSS</text>
<text x="149.1" y="62.2">7</text>
<text x="149.1" y="65.7">4</text>
<text x="172" y="65.7">21</text>
<text x="172" y="64">20</text>
<text x="172" y="62.2">19</text>
<text x="172" y="60.4">15</text>
<text x="234.7" y="61.7">ITU-R BT 601 YCbCr Mode : PCLK, VSYNC, HREF + Data 8Bit</text>
<text x="234.7" y="65.2">ITU-R BT 656 YCbCr Mode : PCLK + Data 8Bit</text>
<text x="64" y="69">VSS</text>
<text x="76.5" y="69">VSS</text>
<text x="112.1" y="69">VSS</text>
<text x="148.2" y="71.1">40</text>
<text x="172" y="67.5">22</text>
<text x="172" y="71.1">25</text>
<text x="148.2" y="72.9">24</text>
<text x="148.2" y="74.6">23</text>
<text x="172" y="74.6">26</text>
<text x="172" y="72.9">27</text>
<text x="120.9" y="83.2">VSS</text>
<text x="148.2" y="81.7">44</text>
<text x="149.1" y="78.2">5</text>
<text x="172" y="78.2">9</text>
<text x="172" y="80">17</text>
<text x="172" y="83.5">39</text>
<text x="93.9" y="88.9">1</text>
<text x="100.8" y="88.9">3</text>
<text x="148.2" y="85.3">31</text>
<text x="148.2" y="88.9">32</text>
<text x="172" y="88.9">37</text>
<text x="172" y="85.3">38</text>
<text x="172" y="87.1">36</text>
<text x="93.9" y="90.6">2</text>
<text x="100.8" y="90.6">4</text>
<text x="138.9" y="93.6">VDD_3.3</text>
<text x="172" y="96">18</text>
<text x="172" y="90.6">8</text>
<text x="177.8" y="95.7">VSS</text>
<text x="188.7" y="91.8">VDD_3.3</text>
<text x="148.2" y="101.3">10</text>
<text x="148.2" y="97.7">42</text>
<text x="149.1" y="99.5">3</text>
<text x="172" y="97.7">34</text>
<text x="172" y="99.5">29</text>
<text x="172" y="101.3">33</text>
<text x="261.4" y="99.2">VSS</text>
<text x="148.2" y="104.9">11</text>
<text x="149.1" y="106.6">2</text>
<text x="172" y="106.6">30</text>
<text x="172" y="104.9">35</text>
<text x="148.2" y="108.4">41</text>
<text x="149.1" y="110.2">6</text>
<text x="172" y="110.2">16</text>
<text x="172" y="108.4">28</text>
<text x="113.8" y="118.8">VSS</text>
<text x="140.5" y="120.6">VSS</text>
<text x="177.8" y="120.6">VSS</text>
<text x="168.9" y="177.5">VDD_3.3</text>
<text x="228.2" y="194.2">Title</text>
<text x="213.4" y="198.8">VSS</text>
<text x="229.1" y="199.5">Size</text>
<text x="230" y="201.3">A3</text>
<text x="235.3" y="199.5">Document Number</text>
<text x="287.7" y="199.9">Rev</text>
<text x="228.8" y="205.2">Date:</text>
<text x="238.6" y="205.4">Thursday, May 29, 2008</text>
<text x="264.2" y="205.2">Sheet</text>
<text x="272.6" y="205.2">12</text>
<text x="278.1" y="205.2">of</text>
<text x="284" y="205.2">17</text>
</g>
<g font-size="1.6" fill="#f00">
<text x="197.7" y="48.7">CAMDATA[7..0]</text>
<text x="210.6" y="48.7">[3]</text>
<text x="178.2" y="54.8">CAMDATA7</text>
<text x="178.2" y="56.6">CAMDATA6</text>
<text x="178.2" y="58.3">CAMDATA5</text>
<text x="178.2" y="60.1">CAMDATA4</text>
<text x="178.2" y="61.9">CAMDATA3</text>
<text x="178.2" y="63.7">CAMDATA2</text>
<text x="178.2" y="65.4">CAMDATA1</text>
<text x="113.8" y="71.7">[3]</text>
<text x="118.8" y="71.7">CAMRESET</text>
<text x="178.2" y="67.2">CAMDATA0</text>
<text x="113.8" y="73.4">[3,15]</text>
<text x="113.8" y="75.2">[3,15]</text>
<text x="119.9" y="73.4">I2CSCL</text>
<text x="119.9" y="75.2">I2CSDA</text>
<text x="176.4" y="74.3">CAM_RTS0</text>
<text x="203.1" y="73.4">CAMVSYNC</text>
<text x="203.1" y="75.2">CAMHREF</text>
<text x="215.2" y="73.4">[3]</text>
<text x="215.2" y="75.2">[3]</text>
<text x="203.1" y="80.6">CAMPCLK</text>
<text x="215.2" y="80.6">[3]</text>
<text x="240.4" y="88.6">CAM_RTS0</text>
</g>
<g font-size="1.6" fill="#004080">
<text x="71.2" y="59.4">1</text>
<text x="152.1" y="59.4">AI21</text>
<text x="152.1" y="55.8">AI22</text>
<text x="165.6" y="59.4">VPO5</text>
<text x="165.6" y="57.6">VPO6</text>
<text x="165.6" y="55.8">VPO7</text>
<text x="70.3" y="61.2">42</text>
<text x="70.3" y="62.9">53</text>
<text x="152.1" y="62.9">AI12</text>
<text x="165.6" y="64.7">VPO2</text>
<text x="165.6" y="62.9">VPO3</text>
<text x="165.6" y="61.2">VPO4</text>
<text x="152.1" y="66.5">AI11</text>
<text x="152.1" y="71.8">CE</text>
<text x="165.3" y="71.8">RTCO</text>
<text x="165.6" y="68.3">VPO0</text>
<text x="165.6" y="66.5">VPO1</text>
<text x="152.1" y="73.6">SCL</text>
<text x="152.1" y="75.4">SDA</text>
<text x="165.8" y="75.4">RTS0</text>
<text x="165.8" y="73.6">RTS1</text>
<text x="152.1" y="79">AI1D</text>
<text x="152.1" y="82.5">AI2D</text>
<text x="165.4" y="79">AOUT</text>
<text x="166.9" y="80.7">LLC</text>
<text x="152.1" y="86.1">XTAL</text>
<text x="152.1" y="89.6">XTALI</text>
<text x="166.5" y="87.8">TDO</text>
<text x="166.5" y="84.3">TMS</text>
<text x="166.7" y="89.6">TCK</text>
<text x="167.3" y="86.1">TDI</text>
<text x="164.8" y="91.4">nTRST</text>
<text x="152.1" y="100.3">VDDA1</text>
<text x="152.1" y="98.5">VDDA2</text>
<text x="163.4" y="96.7">VDDDE1</text>
<text x="163.4" y="98.5">VDDDE2</text>
<text x="164.9" y="100.3">VDDDI</text>
<text x="152.1" y="105.6">VSSA0</text>
<text x="152.1" y="107.4">VSSA1</text>
<text x="152.1" y="102.1">VDDA0</text>
<text x="163.6" y="105.6">VSSDE2</text>
<text x="164.3" y="102.1">VDDDA</text>
<text x="164.5" y="107.4">VSSDA</text>
<text x="152.1" y="109.2">VSSA2</text>
<text x="152.1" y="111">AGND</text>
<text x="163.6" y="111">VSSDE1</text>
<text x="165.1" y="109.2">VSSDI</text>
</g>
<g font-size="1.3">
<text x="30.8" y="1.3">5</text>
<text x="88.9" y="1.3">4</text>
<text x="146.9" y="1.3">3</text>
<text x="205" y="1.3">2</text>
<text x="263.1" y="1.3">1</text>
<text x=".5" y="28.4">D</text>
<text x="292.6" y="28.4">D</text>
<text x=".5" y="79.5">C</text>
<text x="292.6" y="79.5">C</text>
<text x=".5" y="130.6">B</text>
<text x="292.6" y="130.6">B</text>
<text x=".5" y="181.7">A</text>
<text x="292.6" y="181.7">A</text>
<text x="30.8" y="207.4">5</text>
<text x="88.9" y="207.4">4</text>
<text x="146.9" y="207.4">3</text>
<text x="205" y="207.4">2</text>
<text x="263.1" y="207.4">1</text>
</g>
</svg>
